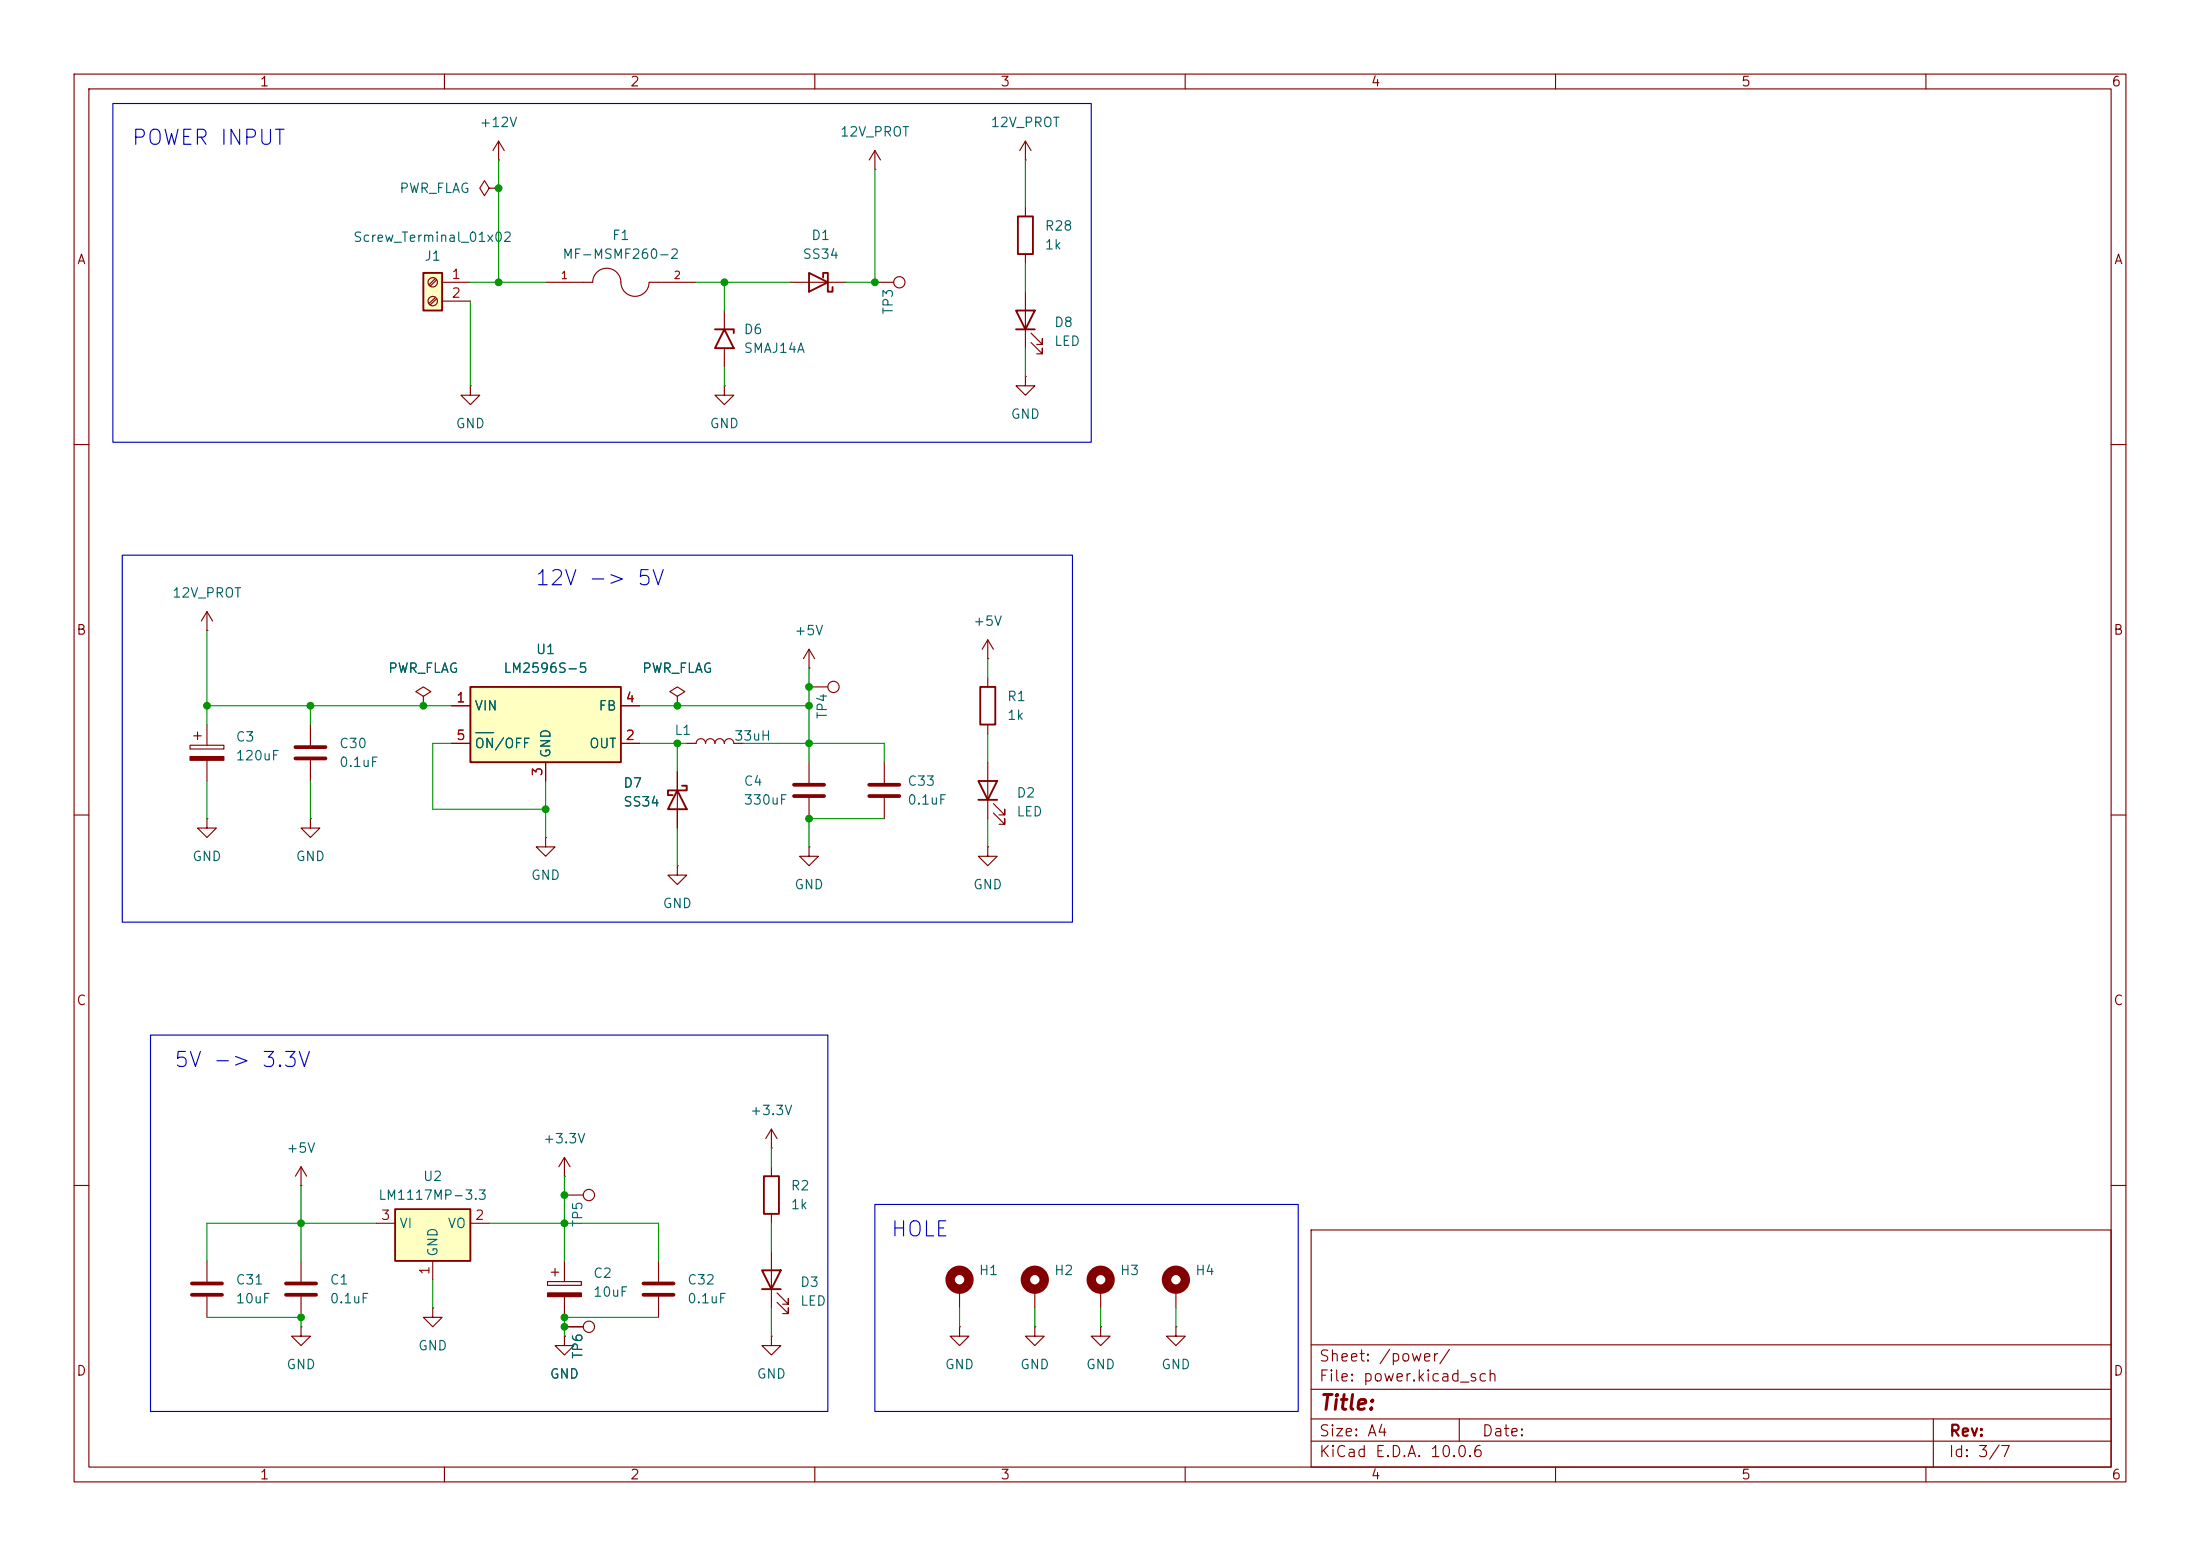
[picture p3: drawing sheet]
<svg xmlns="http://www.w3.org/2000/svg" width="297mm" height="210mm" viewBox="0 0 297 210" stroke-linecap="round" stroke-linejoin="round" font-family="sans-serif">
<g fill="none" stroke="#840000" stroke-width=".15">
<path d="M10 10h277v190h-277zM12 12h273v186h-273zM60 10v2M110 10v2M160 10v2M210 10v2M260 10v2M63.5 52.1v1.2h1.3l-1.3 1.3-1.3-1.3h1.3M63.5 52.1h.1M10 60h2M285 60h2M26.2 99.3h1"/>
<path d="M26.7 98.8v1M27.9 85.1h.1M27.9 82.6l-.7 1.2M27.9 82.6l.8 1.2M27.9 82.6v2.5M27.9 97.8v2.8M109.2 92.7h2.6M10 110h2M25.7 100.6h4.5v.5h-4.5zM27.9 110.5v1.3h1.3l-1.3 1.2-1.2-1.2h1.2M27.9 110.5h.1M27.9 102.6v2.8"/>
<path d="M41.9 110.5v1.3h1.3l-1.3 1.2-1.3-1.2h1.3M41.9 110.5h.1M91.4 104.1v7.7M109.2 114.3v1.3h1.3l-1.3 1.2-1.3-1.2h1.3M109.2 114.3h.1M109.2 102.9v2.8M109.2 107.7v2.8M119.4 102.9v2.8M119.4 107.7v2.8M133.3 114.3v1.3h1.3l-1.3 1.2-1.2-1.2h1.2M133.3 114.3h.1M133.3 102.9v7.6"/>
<path d="M134.1 109.7l1.5 1.6v-.8v.8h-.7M134.1 108.5l1.5 1.5v-.8v.8h-.7M285 110h2M10 160h2M73.9 173h4.6v.5h-4.6zM74.4 171.7h1M74.9 171.2v1M76.2 170.2v2.8M76.2 175v2.8M76.2 179.1h2.5M88.9 170.2v2.8M88.9 175v2.8"/>
<path d="M104.1 168.9v7.6M104.9 175.8l1.5 1.5v-.8v.8h-.7M104.9 174.5l1.5 1.5v-.7v.7h-.7M129.5 179.1v1.2h1.3l-1.3 1.3-1.2-1.3h1.2M129.5 179.1h.1M129.5 174v2.5M139.7 179.1v1.2h1.3l-1.3 1.3-1.3-1.3h1.3M139.7 179.1h.1M139.7 174v2.5M148.6 179.1v1.2h1.3l-1.3 1.3-1.3-1.3h1.3M148.6 179.1h.1M148.6 174v2.5"/>
<path d="M158.7 179.1v1.2h1.3l-1.3 1.3-1.2-1.3h1.2M158.7 179.1h.1M158.7 174v2.5M177 166h108v32h-108zM285 160h2M60 198v2M104.1 180.3v1.3h1.3l-1.3 1.3-1.2-1.3h1.2M104.1 180.3h.1M110 198v2M160 198v2M177 194.5h108M177 191.5h108"/>
<path d="M177 187.5h108M177 181.5h108M197 191.5v3M210 198v2M260 198v2M261 191.5v6.5"/>
<circle cx="112.5" cy="92.7" r=".76"/>
<circle cx="79.5" cy="179.1" r=".76"/>
</g>
<g fill="none" stroke="#840000" stroke-width="1.3">
<circle cx="129.5" cy="172.7" r="1.27"/>
<circle cx="139.7" cy="172.7" r="1.27"/>
<circle cx="148.6" cy="172.7" r="1.27"/>
<circle cx="158.7" cy="172.7" r="1.27"/>
</g>
<g fill="#840000" stroke="#840000" stroke-width=".15">
<path d="M73.9 174.5h4.6v.5h-4.6z"/>
<path d="M25.7 102.1h4.5v.5h-4.5z"/>
</g>
<path d="M107.2 105.9h4.1M107.2 107.4h4.1M117.3 105.9h4.1M117.3 107.4h4.1M86.9 173.2h4M86.9 174.8h4" fill="none" stroke="#840000" stroke-width=".51"/>
<path d="M91.4 106.7l1.3 2.5h-2.5zM92.1 106h.6v.7h-2.5v.6h.6M132.1 105.4h2.5l-1.3 2.6zM132.1 108h2.5M102.9 171.5h2.5l-1.3 2.5zM102.9 174h2.5" fill="none" stroke="#840000" stroke-width=".25"/>
<path d="M63.5 92.7h20.3v10.2h-20.3z" fill="#ffffc2"/>
<path d="M137.2 41.9h2.5l-1.3 2.6zM137.2 44.5h2.5M63.5 92.7h20.3v10.2h-20.3z" fill="none" stroke="#840000" stroke-width=".25"/>
<g fill="none" stroke="#840000" stroke-width=".15">
<path d="M138.4 39.4v7.6M138.4 50.8v1.3h1.3l-1.3 1.2-1.2-1.2h1.2M138.4 50.8h.1M139.2 46.2l1.5 1.6v-.8v.8h-.7M139.2 45l1.5 1.5v-.8v.8h-.7M41.9 97.8v2.8M57.1 94l1.1-.7-1.1-.6-1 .6 1 .7v1.3M57.1 95.3h.1M61 95.3h2.5M83.8 95.3h2.6M91.4 94l1.1-.7-1.1-.6-1 .6 1 .7v1.3M91.4 95.3h.1"/>
<path d="M41.9 102.6v2.8M61 100.3h2.5M73.7 113v1.3h1.2l-1.2 1.3-1.3-1.3h1.3M73.7 113h.1M73.7 102.9v2.5M83.8 100.3h2.6M91.4 116.8v1.3h1.3l-1.3 1.3-1.2-1.3h1.2M91.4 116.8h.1"/>
</g>
<path d="M64.2 98.9h2.4" fill="none" stroke="#006464" stroke-width=".15"/>
<path d="M39.9 100.8h4M39.9 102.4h4" fill="none" stroke="#840000" stroke-width=".51"/>
<path d="M57.1 36.8h2.6v5.1h-2.6z" fill="#ffffc2"/>
<path d="M57.1 36.8h2.6v5.1h-2.6zM132.3 92.7h2.1v5.1h-2.1z" fill="none" stroke="#840000" stroke-width=".25"/>
<g fill="none" stroke="#840000" stroke-width=".15">
<path d="M67.3 19.1l-.8 1.2M67.3 19.1l.8 1.2M67.3 19.1v2.5M58.8 37.6l-.9 .8M59 37.8l-.9 .8M59.7 38.1h3.8M66 25.4l-.6-1-.6 1 .6 1 .6-1h1.3M67.3 25.4h.1M67.3 21.6h.1M58.8 40.1l-.9 .9M59 40.3l-.9 .8M59.7 40.6h3.8"/>
<path d="M109.2 90.2h.1M109.2 87.6l-.7 1.3M109.2 87.6l.8 1.3M109.2 87.6v2.6M133.3 88.9h.1M133.3 86.4l-.7 1.2M133.3 86.4l.8 1.2M133.3 86.4v2.5M133.3 91.4v1.3M133.3 97.8v1.3M92.7 100.3h1.3a.64 .64 0 0 1 .6-.6 .64 .64 0 0 1 .6 .6 .64 .64 0 0 1 .7-.6 .64 .64 0 0 1 .6 .6 .64 .64 0 0 1 .7-.6 .64 .64 0 0 1 .6 .6 .64 .64 0 0 1 .6-.6 .64 .64 0 0 1 .7 .6h1.2M40.6 157.5l-.7 1.3"/>
<path d="M40.6 157.5l.8 1.3M40.6 157.5v2.5M40.6 160h.1"/>
<circle cx="58.4" cy="38.1" r=".63"/>
<circle cx="58.4" cy="40.6" r=".63"/>
</g>
<path d="M53.3 163.2h10.2v7h-10.2z" fill="#ffffc2"/>
<path d="M109.2 36.8l2.6 1.3-2.6 1.3zM111.1 37.5v-.7h.7v2.6h.6v-.7M137.4 29.2h2v5.1h-2zM96.5 44.5h2.6v.5M97.8 44.5l1.3 2.5h-2.6zM103.1 158.8h2.1v5h-2.1zM53.3 163.2h10.2v7h-10.2z" fill="none" stroke="#840000" stroke-width=".25"/>
<g fill="none" stroke="#840000" stroke-width=".15">
<path d="M138.4 19.1l-.7 1.2M138.4 19.1l.8 1.2M138.4 19.1v2.5M73.7 38.1h6.3a1.93 1.93 0 0 1 2.1-1.9 1.93 1.93 0 0 1 1.8 2.2 1.9 1.9 0 0 0 2 1.6 1.9 1.9 0 0 0 1.7-1.9h6.4M106.7 38.1h7.6M118.1 22.9h.1M118.1 38.1h2.5M118.1 20.3l-.8 1.3M118.1 20.3l.8 1.3M118.1 20.3v2.6M138.4 21.6h.1M138.4 27.9v1.3"/>
<path d="M138.4 34.3v1.3M97.8 52.1v1.2h1.3l-1.3 1.3-1.3-1.3h1.3M97.8 52.1h.1M97.8 41.9v2.6M97.8 47v2.5M57.1 95.3h.1M61 95.3h2.5M83.8 95.3h2.6M91.4 95.3h.1M61 100.3h2.5M73.7 102.9v2.5M83.8 100.3h2.6"/>
<path d="M91.4 104.1v2.6M91.4 109.2v2.6M76.2 158.8h.1M76.2 156.2l-.8 1.3M76.2 156.2l.8 1.3M76.2 156.2v2.6M104.1 154.9h.1M104.1 152.4v2.5M104.1 157.5v1.3M104.1 152.4l-.7 1.3M104.1 152.4l.8 1.3M27.9 170.2v2.8"/>
<path d="M27.9 175v2.8M40.6 179.1v1.2h1.3l-1.3 1.3-1.2-1.3h1.2M40.6 179.1h.1M40.6 170.2v2.8M40.6 175v2.8M50.8 165.1h2.5M58.4 176.5v1.3h1.3l-1.3 1.3-1.3-1.3h1.3M58.4 176.5h.1M58.4 170.2v2.5M63.5 165.1h2.5M76.2 161.3h2.5M76.2 179.1h2.5"/>
<path d="M104.1 163.8v1.3M76.2 180.3v1.3h1.3l-1.3 1.3-1.3-1.3h1.3M76.2 180.3h.1"/>
<circle cx="121.4" cy="38.1" r=".76"/>
<circle cx="79.5" cy="161.3" r=".76"/>
</g>
<path d="M25.9 173.2h4.1M25.9 174.8h4.1M38.6 173.2h4.1M38.6 174.8h4.1" fill="none" stroke="#840000" stroke-width=".51"/>
<g fill="none" stroke="#009600" stroke-width=".15">
<path d="M63.5 38.1h10.2M67.3 21.6v16.5M94 38.1h12.7M97.8 38.1v3.8M118.1 22.9v15.2h-3.8M138.4 21.6v6.3M138.4 35.6v3.8M63.5 40.6v11.5M97.8 49.5v2.6M138.4 47v3.8M27.9 95.3h33.1M27.9 85.1v12.7"/>
<path d="M41.9 95.3v2.5M86.4 95.3h22.8M109.2 90.2v12.7M133.3 88.9v2.5M133.3 99.1v3.8M27.9 105.4v5.1M41.9 105.4v5.1M61 100.3h-2.6v8.9h15.3M73.7 105.4v7.6M86.4 100.3h6.3M91.4 100.3v3.8M91.4 111.8v5"/>
<path d="M100.3 100.3h19.1v2.6M119.4 110.5h-10.2v3.8M133.3 110.5v3.8M76.2 158.8v11.4M104.1 154.9v2.6M27.9 177.8h12.7v1.3M40.6 160v10.2M50.8 165.1h-22.9v5.1M58.4 172.7v3.8M66 165.1h22.9v5.1M88.9 177.8h-12.7v2.5M104.1 165.1v3.8"/>
<path d="M104.1 176.5v3.8M129.5 176.5v2.6M139.7 176.5v2.6M148.6 176.5v2.6M158.7 176.5v2.6"/>
</g>
<path d="M15.2 14h132.1v45.7h-132.1zM16.5 74.9h128.3v49.6h-128.3zM20.3 139.7h91.5v50.8h-91.5zM118.1 162.6h57.2v27.9h-57.2z" fill="none" stroke="#0000c2" stroke-width=".15"/>
<path d="M64.2 98.9h2.4" fill="none" stroke="#006464" stroke-width=".15"/>
<g fill="#009600" stroke="#009600" stroke-width=".14">
<circle cx="76.2" cy="177.8" r=".46"/>
<circle cx="76.2" cy="165.1" r=".46"/>
<circle cx="97.8" cy="38.1" r=".46"/>
<circle cx="118.1" cy="38.1" r=".46"/>
<circle cx="67.3" cy="38.1" r=".46"/>
<circle cx="67.3" cy="25.4" r=".46"/>
<circle cx="91.4" cy="100.3" r=".46"/>
<circle cx="91.4" cy="95.3" r=".46"/>
<circle cx="73.7" cy="109.2" r=".46"/>
<circle cx="27.9" cy="95.3" r=".46"/>
<circle cx="57.1" cy="95.3" r=".46"/>
<circle cx="41.9" cy="95.3" r=".46"/>
<circle cx="40.6" cy="177.8" r=".46"/>
<circle cx="40.6" cy="165.1" r=".46"/>
<circle cx="76.2" cy="179.1" r=".46"/>
<circle cx="76.2" cy="161.3" r=".46"/>
<circle cx="109.2" cy="110.5" r=".46"/>
<circle cx="109.2" cy="92.7" r=".46"/>
<circle cx="109.2" cy="95.3" r=".46"/>
<circle cx="109.2" cy="100.3" r=".46"/>
</g>
<g font-size="2" fill="#0000c2">
<text x="17.6" y="20.1">POWER INPUT</text>
<text x="72.1" y="79.5">12V -&gt; 5V</text>
<text x="23.4" y="144.6">5V -&gt; 3.3V</text>
<text x="120.1" y="167.4">HOLE</text>
</g>
<text font-size="2" fill="#840000" x="178" y="190.8">Title:</text>
<g font-size="1.5" fill="#840000">
<text x="178" y="184.1">Sheet: /power/</text>
<text x="178" y="186.8">File: power.kicad_sch</text>
<text x="178" y="197">KiCad E.D.A. 10.0.6</text>
<text x="178" y="194.2">Size: A4</text>
<text x="200" y="194.2">Date:</text>
<text x="263" y="197">Id: 3/7</text>
<text x="263" y="194.2">Rev:</text>
</g>
<g font-size="1.3" fill="#840000">
<text x="35" y="12">1</text>
<text x="85" y="12">2</text>
<text x="135" y="12">3</text>
<text x="185" y="12">4</text>
<text x="235" y="12">5</text>
<text x="285" y="12">6</text>
<text x="10.3" y="36">A</text>
<text x="285.3" y="36">A</text>
<text x="10.2" y="86">B</text>
<text x="285.2" y="86">B</text>
<text x="10.2" y="136">C</text>
<text x="285.2" y="136">C</text>
<text x="10.2" y="186">D</text>
<text x="285.2" y="186">D</text>
<text x="35" y="200">1</text>
<text x="85" y="200">2</text>
<text x="135" y="200">3</text>
<text x="185" y="200">4</text>
<text x="235" y="200">5</text>
<text x="285" y="200">6</text>
</g>
<g font-size="1.3" fill="#006464">
<text x="64.6" y="17.5">+12V</text>
<text x="133.6" y="17.5">12V_PROT</text>
<text x="113.3" y="18.7">12V_PROT</text>
<text x="53.8" y="26.4">PWR_FLAG</text>
<text x="47.6" y="33">Screw_Terminal_01x02</text>
<text x="57.2" y="35.5">J1</text>
<text x="75.8" y="35.3">MF-MSMF260-2</text>
<text x="82.5" y="32.7">F1</text>
<text x="108.3" y="35.3">SS34</text>
<text x="109.4" y="32.7">D1</text>
<text x="141" y="31.4">R28</text>
<text x="141" y="34">1k</text>
<text x="100.3" y="45.4">D6</text>
<text x="100.3" y="48">SMAJ14A</text>
<text x="120.9" y="42.5" transform="rotate(-90 120.9 42.5)">TP3</text>
<text x="142.2" y="44.5">D8</text>
<text x="142.2" y="47">LED</text>
<text x="61.4" y="58.1">GND</text>
<text x="95.7" y="58.1">GND</text>
<text x="136.4" y="56.8">GND</text>
<text x="23.2" y="81">12V_PROT</text>
<text x="72.3" y="88.6">U1</text>
<text x="107.2" y="86.1">+5V</text>
<text x="131.3" y="84.8">+5V</text>
<text x="52.3" y="91.1">PWR_FLAG</text>
<text x="67.9" y="91.1">LM2596S-5</text>
<text x="86.6" y="91.1">PWR_FLAG</text>
<text x="135.9" y="94.9">R1</text>
<text x="31.7" y="100.4">C3</text>
<text x="45.7" y="101.3">C30</text>
<text x="64" y="96.2">VIN</text>
<text x="64" y="101.3">ON/OFF</text>
<text x="79.5" y="101.3">OUT</text>
<text x="80.7" y="96.2">FB</text>
<text x="91" y="99.5">L1</text>
<text x="99" y="100.3">33uH</text>
<text x="112" y="97.2" transform="rotate(-90 112 97.2)">TP4</text>
<text x="135.9" y="97.5">1k</text>
<text x="31.7" y="102.9">120uF</text>
<text x="45.7" y="103.8">0.1uF</text>
<text x="74.6" y="102.4" transform="rotate(-90 74.6 102.4)">GND</text>
<text x="84.1" y="106.6">D7</text>
<text x="100.3" y="106.4">C4</text>
<text x="122.4" y="106.4">C33</text>
<text x="137.1" y="108">D2</text>
<text x="84.1" y="109.2">SS34</text>
<text x="100.3" y="108.9">330uF</text>
<text x="122.4" y="108.9">0.1uF</text>
<text x="137.1" y="110.5">LED</text>
<text x="25.9" y="116.5">GND</text>
<text x="39.8" y="116.5">GND</text>
<text x="71.6" y="119.1">GND</text>
<text x="89.4" y="122.9">GND</text>
<text x="107.2" y="120.3">GND</text>
<text x="131.3" y="120.3">GND</text>
<text x="38.6" y="155.9">+5V</text>
<text x="73.2" y="154.6">+3.3V</text>
<text x="101.2" y="150.8">+3.3V</text>
<text x="57" y="159.7">U2</text>
<text x="106.7" y="161">R2</text>
<text x="51" y="162.3">LM1117MP-3.3</text>
<text x="53.8" y="166.1">VI</text>
<text x="60.3" y="166.1">VO</text>
<text x="78.9" y="165.7" transform="rotate(-90 78.9 165.7)">TP5</text>
<text x="106.7" y="163.5">1k</text>
<text x="31.7" y="173.7">C31</text>
<text x="44.4" y="173.7">C1</text>
<text x="59.4" y="169.7" transform="rotate(-90 59.4 169.7)">GND</text>
<text x="80" y="172.8">C2</text>
<text x="92.7" y="173.7">C32</text>
<text x="132.1" y="172.4">H1</text>
<text x="142.2" y="172.4">H2</text>
<text x="151.1" y="172.4">H3</text>
<text x="161.3" y="172.4">H4</text>
<text x="31.7" y="176.2">10uF</text>
<text x="44.4" y="176.2">0.1uF</text>
<text x="80" y="175.3">10uF</text>
<text x="92.7" y="176.2">0.1uF</text>
<text x="107.9" y="174">D3</text>
<text x="107.9" y="176.5">LED</text>
<text x="38.6" y="185.1">GND</text>
<text x="56.4" y="182.6">GND</text>
<text x="78.9" y="183.5" transform="rotate(-90 78.9 183.5)">TP6</text>
<text x="127.5" y="185.1">GND</text>
<text x="137.6" y="185.1">GND</text>
<text x="146.5" y="185.1">GND</text>
<text x="156.7" y="185.1">GND</text>
<text x="74.1" y="186.4">GND</text>
<text x="102.1" y="186.4">GND</text>
</g>
<g font-size="1.3" fill="#a90000">
<text x="60.9" y="38">1</text>
<text x="60.9" y="40.5">2</text>
<text x="61.5" y="95.1">1</text>
<text x="84.4" y="95.1">4</text>
<text x="61.5" y="100.2">5</text>
<text x="84.4" y="100.2">2</text>
<text x="73.5" y="104.9" transform="rotate(-90 73.5 104.9)">3</text>
<text x="51.3" y="165">3</text>
<text x="64" y="165">2</text>
<text x="58.3" y="172.2" transform="rotate(-90 58.3 172.2)">1</text>
</g>
<g font-size="1" fill="#a90000">
<text x="75.6" y="37.9">1</text>
<text x="90.9" y="37.9">2</text>
</g>
</svg>
